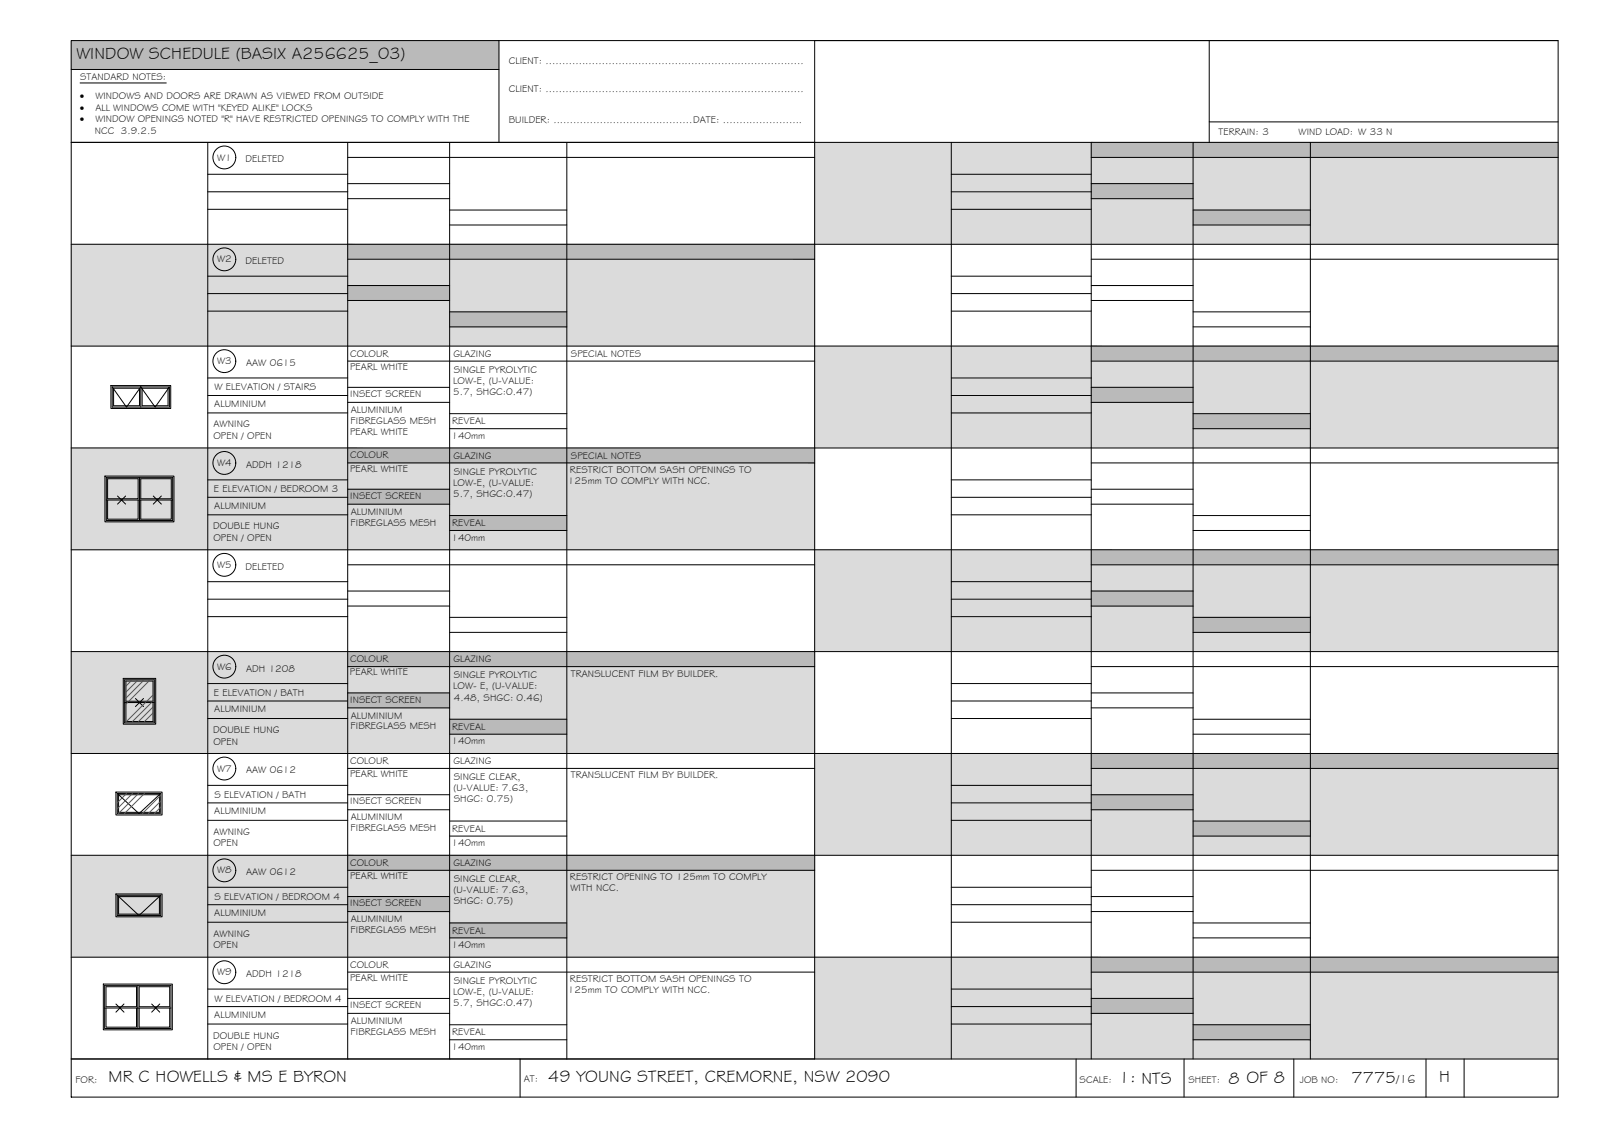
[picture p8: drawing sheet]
<svg xmlns="http://www.w3.org/2000/svg" width="420mm" height="297mm" viewBox="0 0 420 297" stroke-linecap="round" stroke-linejoin="round" font-family="sans-serif">
<!-- layer: WINDOW SCHEDULE HATCH -->
<g fill="#dbdbdb" stroke="#dbdbdb" stroke-width=".26">
<path d="M213.7 37.3l195 26.7v-26.7zM213.7 37.3l195 26.7h-195z"/>
<path d="M18.7 64l195 26.7v-26.7zM18.7 64l195 26.7h-195z"/>
<path d="M213.7 90.7l195 26.7v-26.7zM213.7 90.7l195 26.7h-195z"/>
<path d="M18.7 117.4l195 26.7v-26.7zM18.7 117.4l195 26.7h-195z"/>
<path d="M213.7 144.1l195 26.7v-26.7zM213.7 144.1l195 26.7h-195z"/>
<path d="M18.7 170.8l195 26.7v-26.7zM18.7 170.8l195 26.7h-195z"/>
<path d="M213.7 197.5l195 26.7v-26.7zM213.7 197.5l195 26.7h-195z"/>
<path d="M18.7 224.2l195 26.7v-26.7zM18.7 224.2l195 26.7h-195z"/>
<path d="M213.7 250.9l195 26.7v-26.7zM213.7 250.9l195 26.7h-195z"/>
</g>
<g fill="#bababa" stroke="#bababa" stroke-width=".26">
<path d="M18.7 10.6l112.2 7.6v-7.6zM18.7 10.6l112.2 7.6h-112.2z"/>
<path d="M286.2 37.3l122.5 4v-4zM286.2 37.3l122.5 4h-122.5z"/>
<path d="M286.2 48.1l26.7 4v-4zM286.2 48.1l26.7 4h-26.7z"/>
<path d="M312.9 55.1l30.8 3.9v-3.9zM312.9 55.1l30.8 3.9h-30.8z"/>
<path d="M91.2 64l122.5 4v-4zM91.2 64l122.5 4h-122.5z"/>
<path d="M91.2 74.9l26.7 3.9v-3.9zM91.2 74.9l26.7 3.9h-26.7z"/>
<path d="M117.9 81.8l30.8 3.9v-3.9zM117.9 81.8l30.8 3.9h-30.8z"/>
<path d="M286.2 90.7l122.5 4v-4zM286.2 90.7l122.5 4h-122.5z"/>
<path d="M286.2 101.6l26.7 3.9v-3.9zM286.2 101.6l26.7 3.9h-26.7z"/>
<path d="M312.9 108.5l30.8 3.9v-3.9zM312.9 108.5l30.8 3.9h-30.8z"/>
<path d="M91.2 117.4l122.5 4v-4zM91.2 117.4l122.5 4h-122.5z"/>
<path d="M91.2 128.3l26.7 3.9v-3.9zM91.2 128.3l26.7 3.9h-26.7z"/>
<path d="M117.9 135.2l30.8 3.9v-3.9zM117.9 135.2l30.8 3.9h-30.8z"/>
<path d="M286.2 144.1l122.5 4v-4zM286.2 144.1l122.5 4h-122.5z"/>
<path d="M286.2 155l26.7 3.9v-3.9zM286.2 155l26.7 3.9h-26.7z"/>
<path d="M312.9 161.9l30.8 3.9v-3.9zM312.9 161.9l30.8 3.9h-30.8z"/>
<path d="M91.2 170.8l122.5 4v-4zM91.2 170.8l122.5 4h-122.5z"/>
<path d="M91.2 181.6l26.7 4v-4zM91.2 181.6l26.7 4h-26.7z"/>
<path d="M117.9 188.6l30.8 3.9v-3.9zM117.9 188.6l30.8 3.9h-30.8z"/>
<path d="M286.2 197.5l122.5 4v-4zM286.2 197.5l122.5 4h-122.5z"/>
<path d="M286.2 208.4l26.7 3.9v-3.9zM286.2 208.4l26.7 3.9h-26.7z"/>
<path d="M312.9 215.3l30.8 3.9v-3.9zM312.9 215.3l30.8 3.9h-30.8z"/>
<path d="M91.2 224.2l122.5 4v-4zM91.2 224.2l122.5 4h-122.5z"/>
<path d="M91.2 235l26.7 4v-4zM91.2 235l26.7 4h-26.7z"/>
<path d="M117.9 242l30.8 3.9v-3.9zM117.9 242l30.8 3.9h-30.8z"/>
<path d="M286.2 250.9l122.5 4v-4zM286.2 250.9l122.5 4h-122.5z"/>
<path d="M286.2 261.8l26.7 3.9v-3.9zM286.2 261.8l26.7 3.9h-26.7z"/>
<path d="M312.9 268.7l30.8 3.9v-3.9zM312.9 268.7l30.8 3.9h-30.8z"/>
</g>
<!-- layer: BORDER -->
<g fill="none" stroke="#000" stroke-width=".26">
<path d="M18.7 10.6h390v277h-390zM18.7 18.2h112.2M130.9 10.6v26.7M317.1 10.6v26.7M408.7 10.6h-195v267M18.7 37.3h390M54.5 37.3v240.3M91.2 37.3v240.3M117.9 37.3v240.3M148.7 37.3v240.3M249.5 37.3v240.3M286.2 37.3v240.3"/>
<path d="M312.9 37.3v240.3M317.1 32h91.6M343.7 37.3v240.3M54.5 45.7h36.7M54.5 50.3h36.7M54.5 54.9h36.7M91.2 41.3h122.5M91.2 48.1h26.7M91.2 52.1h26.7M117.9 55.1h30.8M117.9 59h30.8M249.5 45.7h36.7"/>
<path d="M249.5 50.3h36.7M249.5 54.9h36.7M286.2 41.3h122.5M286.2 48.1h26.7M286.2 52.1h26.7M312.9 55.1h30.8M312.9 59h30.8M18.7 64h390M54.5 72.4h36.7M54.5 77h36.7M91.2 68h122.5M91.2 74.9h26.7"/>
<path d="M91.2 78.8h26.7M249.5 72.4h36.7M249.5 77h36.7M286.2 68h122.5M286.2 74.9h26.7M286.2 78.8h26.7M18.7 90.7h390M54.5 81.6h36.7M54.5 99.1h36.7M91.2 94.7h122.5M117.9 81.8h30.8M117.9 85.7h30.8"/>
<path d="M249.5 81.6h36.7M249.5 99.1h36.7M286.2 94.7h122.5M312.9 81.8h30.8M312.9 85.7h30.8M18.7 117.4h390M54.5 103.7h36.7M54.5 108.3h36.7M91.2 101.6h26.7M91.2 105.5h26.7M117.9 108.5h30.8M117.9 112.4h30.8"/>
<path d="M249.5 103.7h36.7M249.5 108.3h36.7M286.2 101.6h26.7M286.2 105.5h26.7M312.9 108.5h30.8M312.9 112.4h30.8M54.5 125.8h36.7M54.5 130.4h36.7M54.5 135h36.7M91.2 121.4h122.5M91.2 128.3h26.7M91.2 132.2h26.7"/>
<path d="M117.9 135.2h30.8M117.9 139.1h30.8M249.5 125.8h36.7M249.5 130.4h36.7M249.5 135h36.7M286.2 121.4h122.5M286.2 128.3h26.7M286.2 132.2h26.7M312.9 135.2h30.8M312.9 139.1h30.8M18.7 144.1h390M54.5 152.5h36.7"/>
<path d="M54.5 157.1h36.7M91.2 148.1h122.5M91.2 155h26.7M91.2 158.9h26.7M249.5 152.5h36.7M249.5 157.1h36.7M286.2 148.1h122.5M286.2 155h26.7M286.2 158.9h26.7M18.7 170.8h390M54.5 161.7h36.7M54.5 179.2h36.7"/>
<path d="M91.2 174.8h122.5M117.9 161.9h30.8M117.9 165.8h30.8M249.5 161.7h36.7M249.5 179.2h36.7M286.2 174.8h122.5M312.9 161.9h30.8M312.9 165.8h30.8M18.7 197.5h390M54.5 183.8h36.7M54.5 188.4h36.7M91.2 181.7h26.7"/>
<path d="M91.2 185.6h26.7M117.9 188.6h30.8M117.9 192.5h30.8M249.5 183.8h36.7M249.5 188.4h36.7M286.2 181.7h26.7M286.2 185.6h26.7M312.9 188.6h30.8M312.9 192.5h30.8M54.5 205.9h36.7M54.5 210.5h36.7M54.5 215.1h36.7"/>
<path d="M91.2 201.5h122.5M91.2 208.4h26.7M91.2 212.3h26.7M117.9 215.3h30.8M117.9 219.2h30.8M249.5 205.9h36.7M249.5 210.5h36.7M249.5 215.1h36.7M286.2 201.5h122.5M286.2 208.4h26.7M286.2 212.3h26.7M312.9 215.3h30.8"/>
<path d="M312.9 219.2h30.8M18.7 224.2h390M54.5 232.6h36.7M54.5 237.2h36.7M91.2 228.2h122.5M91.2 235h26.7M91.2 239h26.7M249.5 232.6h36.7M249.5 237.2h36.7M286.2 228.2h122.5M286.2 235h26.7M286.2 239h26.7"/>
<path d="M18.7 250.9h390M54.5 241.8h36.7M54.5 259.3h36.7M91.2 254.9h122.5M117.9 242h30.8M117.9 245.9h30.8M249.5 241.8h36.7M249.5 259.3h36.7M286.2 254.9h122.5M312.9 242h30.8M312.9 245.9h30.8M18.7 277.6h390"/>
<path d="M54.5 263.9h36.7M54.5 268.5h36.7M91.2 261.8h26.7M91.2 265.7h26.7M117.9 268.7h30.8M117.9 272.6h30.8M136.4 277.6v10M249.5 263.9h36.7M249.5 268.5h36.7M282.2 277.6v10M286.2 261.8h26.7M286.2 265.7h26.7"/>
<path d="M310.5 277.6v10M312.9 268.7h30.8M312.9 272.6h30.8M339.3 277.6v10M374 277.6v10M384 277.6v10"/>
</g>
<!-- layer: TEXT -->
<path d="M21 21.8h22.6" fill="none" stroke="#000" stroke-width=".26"/>
<!-- layer: WINDOWS -->
<g fill="none" stroke="#000" stroke-width=".26">
<path d="M29.4 101.4h15l-3.7 5.3-3.8-5.3M29.4 101.4l3.8 5.3 3.7-5.3M29.4 101.4v5.3h15v-5.3M29.8 101.8h6.8v4.6h-6.8zM36.9 101.4v5.3M37.3 101.8h6.8v4.6h-6.8zM27.9 125.2h17.4v11.3h-17.4zM27.9 131.1h17.4M28.2 131.1v5h8v-5M28.2 125.5h8v5.3h-8zM30.8 130l1.1 1.1 1-1.1M30.8 132.2l1.1-1.1 1 1.1"/>
<path d="M36.6 125.2v11.3M36.9 131.1v5h8v-5M36.9 125.5h8v5.3h-8zM40.2 130l1.1 1.1 1-1.1M40.2 132.2l1.1-1.1 1 1.1M32.7 178.2h7.8v11.3h-7.8zM33 178.6h7.1v5.2h-7.1zM32.7 184.2h7.8M33 184.2v5h7.1v-5M35.5 183.1l1.1 1.1 1-1.1M35.5 185.2l1.1-1 1 1M30.8 208l5.7 5.3 5.6-5.3"/>
<path d="M30.8 208h11.3M30.8 208v5.3h11.3v-5.3M31.1 208.4h10.7v4.6h-10.7zM30.8 234.7l5.7 5.3 5.6-5.3M30.8 234.7v5.3h11.3v-5.3M30.8 234.7h11.3M31.1 235.1h10.7v4.6h-10.7zM27.4 258.3h17.4v11.3h-17.4zM27.8 258.7h8v5.2h-8zM36.1 258.3v11.3M36.5 258.7h8v5.2h-8zM27.4 264.3h17.4"/>
<path d="M27.8 264.3v5h8v-5M30.4 263.2l1.1 1.1 1-1.1M30.4 265.4l1.1-1.1 1 1.1M36.5 264.3v5h8v-5M39.8 263.2l1 1.1 1.1-1.1M39.8 265.4l1-1.1 1.1 1.1"/>
<circle cx="58.8" cy="41.3" r="3"/>
<circle cx="58.8" cy="68" r="3"/>
<circle cx="58.8" cy="94.7" r="3"/>
<circle cx="58.8" cy="121.4" r="3"/>
<circle cx="58.8" cy="148.1" r="3"/>
<circle cx="58.8" cy="174.8" r="3"/>
<circle cx="58.8" cy="201.5" r="3"/>
<circle cx="58.8" cy="228.2" r="3"/>
<circle cx="58.8" cy="254.9" r="3"/>
</g>
<!-- layer: NEWWORK -->
<path d="M29.1 101.1h15.7v6h-15.7zM27.5 124.8h18.1v12h-18.1zM32.3 177.9h8.5v12h-8.5zM30.4 207.7h12.1v6h-12.1zM30.4 234.4h12.1v6h-12.1zM27.1 258h18.1v12h-18.1z" fill="none" stroke="#000" stroke-width=".26"/>
<!-- layer: HATCH -->
<g fill="none" stroke="#545454" stroke-width=".26">
<path d="M34.3 178.6l-1.3 1.3M35.9 178.6l-2.9 2.9M37.5 178.6l-4.5 4.4M39.1 178.6l-5.3 5.2M33.5 184.2l-.5 .4M38.1 184.2l-4.9 5M39.7 184.2l-5 5M40.1 182.2l-1.6 1.6M40.1 183.8h.1M40.1 185.3l-3.8 3.9M40.1 186.9l-2.2 2.3M33.2 208l-2.4 2.5"/>
<path d="M34.8 208l-4 4M36.3 208l-5.3 5.3M37.9 208l-5.3 5.3M42.1 208.5l-4.8 4.8M42.1 210.1l-3.2 3.2M42.1 211.6l-1.6 1.7M42.1 213.2l-.1 .1"/>
</g>
<g font-size="4.5">
<text x="20" y="15.6">WINDOW SCHEDULE (BASIX A256625_03)</text>
<text x="28.5" y="283.7">MR C HOWELLS &amp; MS E BYRON</text>
<text x="143.8" y="283.7">49 YOUNG STREET, CREMORNE, NSW 2090</text>
<text x="293.4" y="284">1: NTS</text>
<text x="322.2" y="284.2">8 OF 8</text>
<text x="354.5" y="283.8">7775</text>
<text x="377.4" y="283.8">H</text>
</g>
<text font-size="3.2" x="366.3" y="283.8">/16</text>
<g font-size="2.6">
<text x="133.4" y="16.9">CLIENT: ..............................................................................</text>
<text x="21" y="21.1">STANDARD NOTES:</text>
<text x="21" y="26.1">·</text>
<text x="21" y="29.1">·</text>
<text x="25" y="29.1">ALL WINDOWS COME WITH &quot;KEYED ALIKE&quot; LOCKS</text>
<text x="25" y="26.1">WINDOWS AND DOORS ARE DRAWN AS VIEWED FROM OUTSIDE</text>
<text x="133.4" y="24">CLIENT: ..............................................................................</text>
<text x="21" y="32.1">·</text>
<text x="24.9" y="35.1">NCC 3.9.2.5</text>
<text x="25" y="32.1">WINDOW OPENINGS NOTED &quot;R&quot; HAVE RESTRICTED OPENINGS TO COMPLY WITH THE</text>
<text x="133.4" y="32.3">BUILDER: ..........................................DATE: ........................</text>
<text x="319.6" y="35.4">TERRAIN: 3</text>
<text x="340.6" y="35.4">WIND LOAD: W 33 N</text>
<text x="57" y="42.1">W1</text>
<text x="64.4" y="42.5">DELETED</text>
<text x="57" y="68.8">W2</text>
<text x="64.4" y="69.2">DELETED</text>
<text x="57" y="95.5">W3</text>
<text x="64.5" y="95.9">AAW 0615</text>
<text x="91.8" y="93.5">COLOUR</text>
<text x="119" y="93.5">GLAZING</text>
<text x="149.7" y="93.5">SPECIAL NOTES</text>
<text x="91.8" y="96.9">PEARL WHITE</text>
<text x="118.9" y="100.6">LOW-E, (U-VALUE:</text>
<text x="119" y="97.7">SINGLE PYROLYTIC</text>
<text x="56.2" y="106.7">ALUMINIUM</text>
<text x="56.2" y="102.4">W ELEVATION / STAIRS</text>
<text x="91.8" y="104.1">INSECT SCREEN</text>
<text x="118.9" y="103.6">5.7, SHGC:0.47)</text>
<text x="56" y="112.1">AWNING</text>
<text x="92" y="111.1">FIBREGLASS MESH</text>
<text x="92" y="108.3">ALUMINIUM</text>
<text x="118.6" y="111.3">REVEAL</text>
<text x="56" y="115">OPEN / OPEN</text>
<text x="91.8" y="114.1">PEARL WHITE</text>
<text x="118.4" y="115">140mm</text>
<text x="57" y="122.2">W4</text>
<text x="64.5" y="122.6">ADDH 1218</text>
<text x="91.8" y="123.6">PEARL WHITE</text>
<text x="91.8" y="120.2">COLOUR</text>
<text x="119" y="120.3">GLAZING</text>
<text x="119" y="124.4">SINGLE PYROLYTIC</text>
<text x="149.5" y="124">RESTRICT BOTTOM SASH OPENINGS TO</text>
<text x="149.7" y="120.3">SPECIAL NOTES</text>
<text x="56.1" y="129.1">E ELEVATION / BEDROOM 3</text>
<text x="91.8" y="130.8">INSECT SCREEN</text>
<text x="118.9" y="127.4">LOW-E, (U-VALUE:</text>
<text x="118.9" y="130.3">5.7, SHGC:0.47)</text>
<text x="149" y="126.9">125mm TO COMPLY WITH NCC.</text>
<text x="56.2" y="133.3">ALUMINIUM</text>
<text x="92" y="137.8">FIBREGLASS MESH</text>
<text x="92" y="135">ALUMINIUM</text>
<text x="118.6" y="138">REVEAL</text>
<text x="55.9" y="138.8">DOUBLE HUNG</text>
<text x="56" y="141.7">OPEN / OPEN</text>
<text x="118.4" y="141.7">140mm</text>
<text x="57" y="148.9">W5</text>
<text x="64.4" y="149.3">DELETED</text>
<text x="91.8" y="173.6">COLOUR</text>
<text x="119" y="173.6">GLAZING</text>
<text x="57" y="175.6">W6</text>
<text x="64.5" y="176.1">ADH 1208</text>
<text x="91.8" y="177">PEARL WHITE</text>
<text x="119" y="177.8">SINGLE PYROLYTIC</text>
<text x="149.7" y="177.4">TRANSLUCENT FILM BY BUILDER.</text>
<text x="56.1" y="182.5">E ELEVATION / BATH</text>
<text x="91.8" y="184.2">INSECT SCREEN</text>
<text x="118.9" y="180.7">LOW- E, (U-VALUE:</text>
<text x="119" y="183.7">4.48, SHGC: 0.46)</text>
<text x="56.2" y="186.7">ALUMINIUM</text>
<text x="92" y="191.2">FIBREGLASS MESH</text>
<text x="92" y="188.4">ALUMINIUM</text>
<text x="118.6" y="191.4">REVEAL</text>
<text x="55.9" y="192.3">DOUBLE HUNG</text>
<text x="56" y="195.2">OPEN</text>
<text x="118.4" y="195.1">140mm</text>
<text x="57" y="202.3">W7</text>
<text x="64.5" y="202.7">AAW 0612</text>
<text x="91.8" y="203.7">PEARL WHITE</text>
<text x="91.8" y="200.3">COLOUR</text>
<text x="119" y="200.4">GLAZING</text>
<text x="56.2" y="209.2">S ELEVATION / BATH</text>
<text x="118.9" y="207.4">(U-VALUE: 7.63,</text>
<text x="119" y="204.5">SINGLE CLEAR,</text>
<text x="149.7" y="204.1">TRANSLUCENT FILM BY BUILDER.</text>
<text x="56.2" y="213.4">ALUMINIUM</text>
<text x="91.8" y="210.9">INSECT SCREEN</text>
<text x="92" y="215.1">ALUMINIUM</text>
<text x="119" y="210.4">SHGC: 0.75)</text>
<text x="56" y="221.9">OPEN</text>
<text x="56" y="219">AWNING</text>
<text x="92" y="217.9">FIBREGLASS MESH</text>
<text x="118.4" y="221.8">140mm</text>
<text x="118.6" y="218.1">REVEAL</text>
<text x="91.8" y="227">COLOUR</text>
<text x="119" y="227">GLAZING</text>
<text x="57" y="229">W8</text>
<text x="64.5" y="229.5">AAW 0612</text>
<text x="91.8" y="230.4">PEARL WHITE</text>
<text x="119" y="231.2">SINGLE CLEAR,</text>
<text x="149.5" y="230.8">RESTRICT OPENING TO 125mm TO COMPLY</text>
<text x="149.6" y="233.7">WITH NCC.</text>
<text x="56.2" y="235.9">S ELEVATION / BEDROOM 4</text>
<text x="91.8" y="237.6">INSECT SCREEN</text>
<text x="118.9" y="234.1">(U-VALUE: 7.63,</text>
<text x="119" y="237.1">SHGC: 0.75)</text>
<text x="56" y="245.7">AWNING</text>
<text x="56.2" y="240.1">ALUMINIUM</text>
<text x="92" y="244.6">FIBREGLASS MESH</text>
<text x="92" y="241.8">ALUMINIUM</text>
<text x="118.6" y="244.8">REVEAL</text>
<text x="56" y="248.6">OPEN</text>
<text x="118.4" y="248.6">140mm</text>
<text x="57" y="255.7">W9</text>
<text x="64.5" y="256.1">ADDH 1218</text>
<text x="91.8" y="257.1">PEARL WHITE</text>
<text x="91.8" y="253.7">COLOUR</text>
<text x="119" y="253.8">GLAZING</text>
<text x="119" y="257.9">SINGLE PYROLYTIC</text>
<text x="149.5" y="257.5">RESTRICT BOTTOM SASH OPENINGS TO</text>
<text x="56.2" y="262.6">W ELEVATION / BEDROOM 4</text>
<text x="118.9" y="260.9">LOW-E, (U-VALUE:</text>
<text x="118.9" y="263.8">5.7, SHGC:0.47)</text>
<text x="149" y="260.4">125mm TO COMPLY WITH NCC.</text>
<text x="56.2" y="266.8">ALUMINIUM</text>
<text x="91.8" y="264.3">INSECT SCREEN</text>
<text x="92" y="268.5">ALUMINIUM</text>
<text x="55.9" y="272.3">DOUBLE HUNG</text>
<text x="56" y="275.2">OPEN / OPEN</text>
<text x="92" y="271.3">FIBREGLASS MESH</text>
<text x="118.4" y="275.2">140mm</text>
<text x="118.6" y="271.5">REVEAL</text>
<text x="19.8" y="283.8">FOR:</text>
<text x="137.4" y="283.7">AT:</text>
<text x="283.1" y="284">SCALE:</text>
<text x="311.7" y="284">SHEET:</text>
<text x="340.9" y="284">JOB NO:</text>
</g>
</svg>
